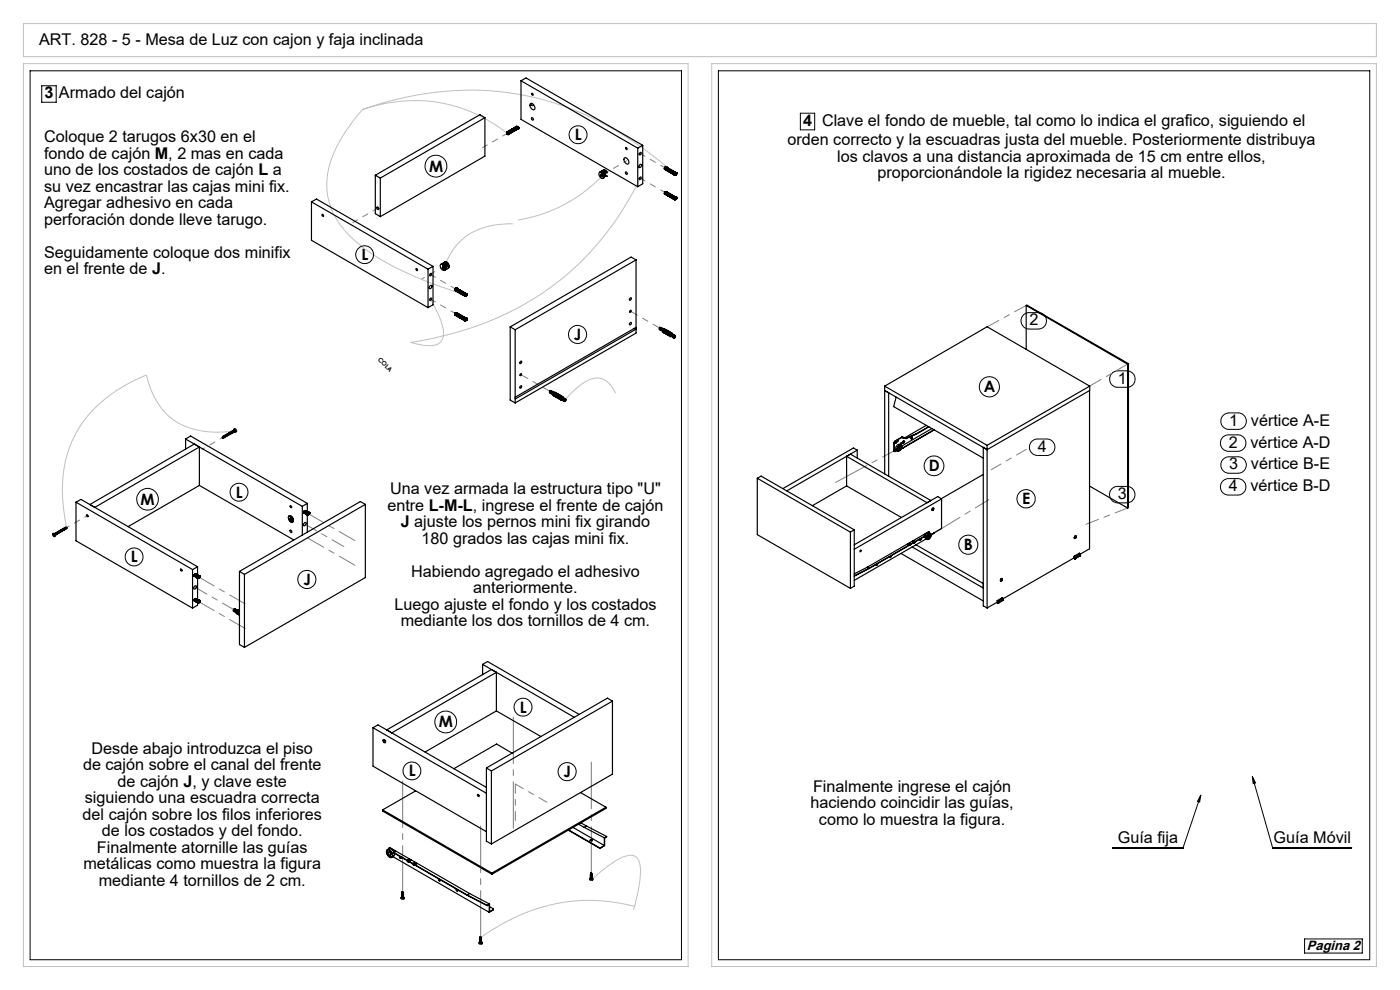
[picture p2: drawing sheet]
<svg xmlns="http://www.w3.org/2000/svg" width="297mm" height="210mm" viewBox="0 0 297 210" stroke-linecap="round" stroke-linejoin="round" font-family="sans-serif">
<g fill="none" stroke="#c0c0c0" stroke-width=".21">
<path d="M5 13.5h141v191.5h-141zM5 5h287v7h-287zM151 13.5h141v191.5h-141zM76.9 23.2a31.7 31.7 0 0 1 30.7 5.1M76.9 23.2a63.2 63.2 0 0 1 41.6-1.1 70.8 70.8 0 0 1 24.6 14.7M76.9 23.2a29.6 29.6 0 0 0-7.3 13.1 14.8 14.8 0 0 0 4.9 14 45.3 45.3 0 0 0 15 9l9.1 3.2M127.9 37.2a32.1 32.1 0 0 1-18 9.5M135.8 37.8a60.3 60.3 0 0 1-42.3 33.6l-6.4 1.2a9.5 9.5 0 0 0 5.6 .5 2.64 2.64 0 0 0 1.3-3.3 20.4 20.4 0 0 0-2.7-6.3M108.8 47.5a15 15 0 0 0-11.6 4.1l-1.6 2.2-1.2 2.6M50 91.4a17.8 17.8 0 0 1-13.6-2.6 16.1 16.1 0 0 1-5.4-9.3 29.4 29.4 0 0 0-14.6 11.9 26.2 26.2 0 0 0-2.8 17.3l.5 3.2M130.6 83.4a4.7 4.7 0 0 0-3.9-3.2 9 9 0 0 0-5.6 3.3l-1.3 1.4M125.6 186.5l.8-.7a17 17 0 0 1 7.1-4.4 2.14 2.14 0 0 1 2.3 2.4 27.4 27.4 0 0 1-1.4 9.2"/>
<path d="M134.6 192.3a37.4 37.4 0 0 0-31.2 5.6l-1.3 .9"/>
</g>
<g fill="none" stroke="#000" stroke-width=".21">
<path d="M6.4 15h138.2v188.6h-138.2zM8.9 18.2h3v3.5h-3zM152.4 15h138.2v188.6h-138.2zM169.8 24h3v3.5h-3zM217.1 66.8l1.1-.5h2.1a1.75 1.75 0 0 1 1.7 1.8 1.75 1.75 0 0 1-1.7 1.7h-2a1.76 1.76 0 0 1-1.6-1.1 1.76 1.76 0 0 1 .4-1.9zM236.1 79l.9-.3h2a1.75 1.75 0 0 1 1.8 1.7 1.75 1.75 0 0 1-1.8 1.8h-1.9a1.75 1.75 0 0 1-1.6-1.2 1.75 1.75 0 0 1 .6-2zM218.8 93.7a1.64 1.64 0 0 1 1.3-.6h1.9a1.75 1.75 0 0 1 1.8 1.8 1.75 1.75 0 0 1-1.8 1.7h-1.9a1.75 1.75 0 0 1-1.6-1 1.75 1.75 0 0 1 .3-1.9zM259.4 97.5a1.64 1.64 0 0 1 1.3-.6h1.9a1.75 1.75 0 0 1 1.8 1.7 1.75 1.75 0 0 1-1.8 1.8h-1.9a1.76 1.76 0 0 1-1.5-1 1.76 1.76 0 0 1 .2-1.9zM259.4 92.7l1.1-.5h2.1a1.75 1.75 0 0 1 1.7 1.8 1.75 1.75 0 0 1-1.7 1.7h-1.9a1.76 1.76 0 0 1-1.7-1.1 1.76 1.76 0 0 1 .4-1.9zM259.7 87.9l.9-.3h2a1.75 1.75 0 0 1 1.8 1.7 1.75 1.75 0 0 1-1.8 1.8h-1.9a1.75 1.75 0 0 1-1.6-1.2 1.75 1.75 0 0 1 .6-2zM235.9 103.6l1-.4h2.1a1.75 1.75 0 0 1 1.8 1.7 1.75 1.75 0 0 1-1.8 1.8h-1.9a1.76 1.76 0 0 1-1.6-1.1 1.76 1.76 0 0 1 .4-2zM259.4 102l1.1-.5h2.1a1.75 1.75 0 0 1 1.7 1.8 1.75 1.75 0 0 1-1.7 1.7h-1.9a1.74 1.74 0 0 1-1.7-1.1 1.74 1.74 0 0 1 .4-1.9z"/>
<path d="M254.7 168.7l-.2 1.4-.5-.1zM254.7 168.7l-3.7 11.2h-15M265.7 164.7l.6 1.4-.4 .1zM265.7 164.7l4.3 15.1h16.7M276.8 199.2h12.2v3h-12.2z"/>
<circle cx="92.5" cy="35.2" r="2.33"/>
<circle cx="122.6" cy="28.6" r="1.9"/>
<circle cx="77.4" cy="54" r="1.88"/>
<circle cx="122.5" cy="71" r="1.91"/>
<circle cx="198.1" cy="98.8" r="2.1"/>
<circle cx="209.9" cy="82" r="2.15"/>
<circle cx="28.4" cy="118.1" r="1.9"/>
<circle cx="31.3" cy="105.9" r="2.3"/>
<circle cx="50.7" cy="104.4" r="1.89"/>
<circle cx="205.4" cy="115.5" r="2.03"/>
<circle cx="217.7" cy="105.8" r="1.94"/>
<circle cx="65.1" cy="122.9" r="1.92"/>
<circle cx="94.5" cy="153.1" r="2.32"/>
<circle cx="111" cy="150" r="1.9"/>
<circle cx="87.4" cy="163.5" r="1.89"/>
<circle cx="120.3" cy="163.7" r="1.92"/>
</g>
<path d="M107.7 28.3l-5.3 3M135.8 37.8l5.3 3.1M141.1 35.6l-5.3-3M80.2 44.1l-5.4 3.1M91.4 58.3l5.3 3M91.4 63.5l5.3 3" fill="none" stroke="#808080" stroke-width=".21" stroke-dasharray="15.2 1.3 1.3 1.3" stroke-dashoffset="14.1"/>
<path d="M132.9 34.1l-4.5 2.6M89.5 59.2l4.4-2.5M47.2 92.8l-4.3 2.5M18.5 109.4l-4.4 2.5" fill="none" stroke="#808080" stroke-width=".21" stroke-dasharray="15.2 1.3 1.3 1.3" stroke-dashoffset="14.6"/>
<path d="M110.5 79.5l6.2 3.5M140 69.6l-6.2-3.6" fill="none" stroke="#808080" stroke-width=".21" stroke-dasharray="15.2 1.3 1.3 1.3" stroke-dashoffset="13.6"/>
<path d="M108.9 175.7v-23.6M85.4 189.3v-23.6M102 198.8v-23.6M125.4 185.3v-23.6" fill="none" stroke="#808080" stroke-width=".21" stroke-dasharray="15.2 1.3 1.3 1.3" stroke-dashoffset="5.3"/>
<path d="M109.3 166.3v7.8M116 170.2l-6.7-3.9" fill="none" stroke="#808080" stroke-width=".21" stroke-dasharray="15.2 1.3 1.3 1.3" stroke-dashoffset="13.3"/>
<path d="M65.4 114.2l9.9 5.7M65.4 108.9l9.9 5.8M42.1 122.4l9.9 5.7M42.1 127.6l9.9 5.7" fill="none" stroke="#808080" stroke-width=".21" stroke-dasharray="15.2 1.3 1.3 1.3" stroke-dashoffset="11.4"/>
<path d="M209.4 69.3l8.3-4.5M64.7 111.2l8.2 4.7M239.2 107.8l-8.8 3.4M41.4 124.6l8.3 4.8" fill="none" stroke="#808080" stroke-width=".21" stroke-dasharray="15.2 1.3 1.3 1.3" stroke-dashoffset="12.4"/>
<path d="M197 113.8l12.8-7.8" fill="none" stroke="#808080" stroke-width=".21" stroke-dasharray="15.2 1.3 1.3 1.3" stroke-dashoffset="7.5"/>
<path d="M239.2 77.2l-8 4.7" fill="none" stroke="#808080" stroke-width=".21" stroke-dasharray="15.2 1.3 1.3 1.3" stroke-dashoffset="12.5"/>
<path d="M177.2 102.3l13.6-7.3" fill="none" stroke="#808080" stroke-width=".21" stroke-dasharray="15.2 1.3 1.3 1.3" stroke-dashoffset="7.7"/>
<path d="M210.3 99.6l7.4-4.3" fill="none" stroke="#808080" stroke-width=".21" stroke-dasharray="15.2 1.3 1.3 1.3" stroke-dashoffset="12.9"/>
<path d="M265.7 164.7l.6 1.4-.4 .1zM254.7 168.7l-.2 1.4-.5-.1z" fill="#000"/>
<g fill="none" stroke="#000" stroke-width=".25">
<path d="M110.5 17.1l24.8 14.3M110.5 17.1l1.1-.6 24.7 14.3M110.5 17.1v8.2l24.8 14.3M112.8 19.8l.3 .3-.1 .1-.2-.2zM79.6 37.2l1.1 .6M79.6 37.2v8.1l1.1 .7M80.7 37.8v8.2M102.9 25l-22.2 12.8M102.9 25v8.1l-22.2 12.9M102.9 25l-1.1-.7-22.2 12.9M107.5 28.2h.1M107.5 28.1h.1"/>
<path d="M107.5 28.3h.1M107.5 28.4h.1M107.5 28.3v.1M107.6 28h-.1M107.6 28h.1M107.6 28.4h.1M107.6 28l-.1 .1M107.6 28.5h.1M107.7 28h.1M107.7 28.5h.1M107.7 28v.1M107.7 28.1h.1"/>
<path d="M107.8 28.1h.1M107.8 28.5h.1M107.8 28.1v.1M107.8 28.2h.1M107.8 28.1v.2M107.8 28.3h.1M107.9 28.3v.1M107.9 28.4h.1M107.9 28.3h.1M107.9 28.4v.1M107.9 28.4l-.1 .1M107.9 28.5h-.1"/>
<path d="M109.6 26.8h.1M109.6 26.8l-2.1 1.2v.2M109.6 26.8l-2 1.2M109.7 26.8h.1M109.7 26.8l-2 1.2M109.7 26.8l-2.1 1.2M109.7 26.9h.1M109.7 26.9l-2 1.1M109.7 26.9l-2.1 1.1M109.8 26.9h.1M109.8 26.9l-2.1 1.2M109.8 26.9l.1 .1"/>
<path d="M109.8 26.9l-2 1.2M109.9 27h.1M109.9 26.9v.1M109.9 26.9l-2.1 1.2M109.9 27.1h.1M109.9 27.3h.1M109.9 27l-2.1 1.2M109.9 27.1l-2.1 1.1M109.9 27.3l-2.1 1.2M109.9 27.2h.1M109.9 27.1v.1M109.9 27.2v.1"/>
<path d="M109.9 27v.1M109.9 27.1l-2.1 1.2M109.9 27.1l-2 1.2M109.9 27.2l-2 1.2M109.9 27.3l-2 1.1M109.9 27.3l-2 1.2M112.5 22.1a.77 .77 0 0 1 .8 .2 .77 .77 0 0 1 .1 .9 .8 .8 0 0 1-1-1zM112.7 21.9a.26 .26 0 0 0 0 .4 .26 .26 0 0 0 .4 0l.1-.1M112.8 25a.29 .29 0 0 1 .3 .1 .29 .29 0 0 1-.1 .4l-.2-.2zM127.1 36.6a.81 .81 0 0 1 .8 .4 .81 .81 0 0 1 0 .8 .9 .9 0 0 1-.8-1.2zM127.4 36.5l.4-.1-.6 .1M127.4 37.1l.1 .1"/>
<path d="M127.5 37.1l.1 .1M127.5 37.1h.1M127.5 37.1h-.1M127.5 36.4a.64 .64 0 0 1 1 .4l-.2 .1M127.5 37.1l-.1-.1v.1M127.5 37.1v-.2l.3 .5-.2-.1M127.5 37.2v.2M127.6 37.4h.1M127.6 37l-.1 .1M127.6 37.2v.2M127.6 37.4h-.1M127.6 37.2h-.1"/>
<path d="M127.6 37.3v.2l-.1-.1M127.6 37.3h.2M127.8 36.2a.48 .48 0 0 1 .9 .3l.1 .1M127.9 36.4l.4 .5M127.9 36.4l-.3 .1a.81 .81 0 0 1 .4 1.3M127.9 36.4v.2l.4 .3M127.9 37.2v.3M127.9 37.5h.2M127.9 37.5h.1M128 36.1a.62 .62 0 0 1 .9 .5h-.1M128.1 36.8v.2M128.1 37.5l-.2-.3v.3"/>
<path d="M128.1 37.5h-.2M128.3 36.9l-.2 .1M128.3 37.4h.4M128.3 37.4l-.1 .1M128.3 36.6v-.2l.5 .2M128.3 37.2v.2M128.3 37.2l.4 .2M128.4 37.1l.4 .3h-.1M128.4 36.4v.3M128.4 36.8v.3M128.4 37.1l-.1 .1M132.5 33.5a.79 .79 0 0 1 .8 .4 .79 .79 0 0 1-.1 .9l-.4-.2a.9 .9 0 0 1-.3-1.1z"/>
<path d="M132.7 36.5a.26 .26 0 0 1 .4 .1 .26 .26 0 0 1-.2 .4zM132.8 31.3l.2 .1v.3a.24 .24 0 0 1-.3-.1 .24 .24 0 0 1 .1-.3zM135.3 31.4v8.2M135.6 37.7l.3-.2a.27 .27 0 0 1 .1 .4 .27 .27 0 0 1-.4 .1zM135.6 32.5l.3-.2a.24 .24 0 0 1 .1 .4 .24 .24 0 0 1-.4 0zM135.7 35a.22 .22 0 0 1 .3-.1 .22 .22 0 0 1 .1 .3 .28 .28 0 0 1-.2 .3 .28 .28 0 0 1-.4-.1zM136.3 30.8v8.2l-1 .6M136.3 30.8l-1 .6M141 35.7h.1M141 35.7l2 1.2M141 35.7v.1M141 35.8l2 1.3"/>
<path d="M141 35.8h.1M141 35.7v.2M141 35.8l2 1.2M141 35.6h.1M141 35.6v.1M141 35.9l2.1 1.2M141 35.6l2.1 1.2M141 35.7l2.1 1.1M141 35.6l2.1 1.1M141.1 35.5h.1M141.1 35.5l-.1 .1M141.1 35.5l2 1.2"/>
<path d="M141.1 35.5l2.1 1.2M141.1 35.4v.1M141.1 35.4l2.1 1.2M141.1 35.4h.1M141.2 35.4h.1M141.2 35.4l-.2 .2M141.2 35.4l2.1 1.2M141.3 35.4l2 1.2M141.3 35.4h.1M141.3 35.4l2.1 1.2M143 37h.1M143 37l.1 .1"/>
<path d="M143 36.9h.1M143 36.9v.1M143 37l.2 .1M143.1 37.1h.1M143.1 36.9h-.1M143.1 36.8h.1M143.1 36.8v.1M143.1 36.7h.1M143.1 36.7v.1M143.2 37.1h.1M143.2 36.7h-.1M143.2 36.6h.1"/>
<path d="M143.2 36.6l-.1 .1M143.2 36.7l.2 .2-.3 .2zM143.3 36.6h.1M143.3 37h.1M143.3 36.6l-.1 .1M143.3 36.6l.1 .1M143.4 36.6h.1M143.4 36.6v.1M143.4 36.9h.1M143.4 36.6h-.2M143.4 36.7h.1M143.4 36.8h.1"/>
<path d="M143.4 36.7v.1M66.1 42.8l1-.6 24.8 14.3M66.1 42.8l24.7 14.3M66.1 42.8v8.2l24.7 14.3M68.3 45.5a.21 .21 0 0 1 .3 .1 .21 .21 0 0 1-.1 .3zM80 43.9a.29 .29 0 0 1 .3 .2 .29 .29 0 0 1-.1 .3l-.2-.2zM88.2 57h.1a.21 .21 0 0 1 .3 .1 .21 .21 0 0 1-.2 .3zM90.8 57.1v8.2M91.3 58.1l.1-.1a.24 .24 0 0 1 .1 .3 .24 .24 0 0 1-.4 .1zM91.9 56.5l-1.1 .6M91.9 56.5v8.2l-1.1 .6M94 56.8l.4 .3h.3l-.4-.3"/>
<path d="M94 57h-.1M94 57l.4 .2M94.2 55.7l.4-.1-1 .4M94.3 56.4a.46 .46 0 0 0-.5-.4 .46 .46 0 0 0-.4 .4v.2a.72 .72 0 0 0 .9 .7l-.4-.3M94.3 56.5h-.2l-.1 .5M94.3 56.4l-.4-.2v.8M94.3 56.8l.2-.1 .4 .3M94.3 56.4v.4M94.3 55.6a.8 .8 0 0 1 .9 .4 .8 .8 0 0 1-.1 .9M94.4 57.2l-.1 .1M94.4 57.2v.1M94.5 56.1a.25 .25 0 0 1 .2 .3 .25 .25 0 0 1-.2 .2z"/>
<path d="M94.7 55.6a.75 .75 0 0 1 .2 1.3h-.2v-.3a.32 .32 0 0 0 .2-.3 .32 .32 0 0 0-.2-.3M94.7 55.6l-.7 .4 .4 .4h-.1M94.7 55.6v.4M94.7 56l-.2 .1M94.9 57l-.2 .1M94.9 57h.1M134.9 55.1l-1-.6-25.7 14.8M134.9 55.1l-25.6 14.8M134.9 55.1v15.6l-25.6 14.8M141 41h.1M141 40.9h.1M141 40.9v.1"/>
<path d="M141 41.1h.1M141 41.1l2 1.2M141 40.9l2 1.2M141 40.9l2.1 1.2M141 41l2 1.1M141 41l2 1.2M141 40.8h.1M141 40.8v.1M141 41.2h.1M141 40.8l2.1 1.2M141 40.9l2.1 1.1M141 41.2l2.1 1.1"/>
<path d="M141.1 40.7h.1M141.1 40.7l-.1 .1M141.1 40.7l2.1 1.2M141.1 40.7l2 1.2M141.1 40.7l2.1 1.1M141.2 40.7h.1M141.2 40.6l2.1 1.2M141.3 40.6l-.1 .1M141.3 40.6l2 1.2M141.3 40.6h.1M141.3 40.6l2.1 1.2M143.1 42.3h.1"/>
<path d="M143 42.2v.1M143 42.2h.1M143 42.1h.1M143 42.3h.1M143 42.1v.1M143.1 42.1h-.1M143.1 42h.1M143.1 42l-.1 .2M143.1 42.3l.1 .1M143.1 41.9h.1M143.1 42.3v.1M143.2 41.9h.2"/>
<path d="M143.2 42.3h.1M143.2 41.9h.1M143.2 41.9l-.2 .2M143.2 41.8v.1M143.2 41.9h.2a.24 .24 0 0 1 0 .3 .24 .24 0 0 1-.3 .1zM143.2 42.3v.1M143.3 41.8h.1M143.3 42.3h.1M143.3 42.2h.1M143.3 41.8l.1 .1M143.4 41.9h.1M143.4 42.1h.1"/>
<path d="M143.4 42h.1M143.4 41.9v.1M91.3 60.6a.23 .23 0 0 1 .3 0 .23 .23 0 0 1 0 .3 .28 .28 0 0 1-.2 .3 .28 .28 0 0 1-.3-.1zM91.3 63.3l.1-.1a.24 .24 0 0 1 .1 .4 .24 .24 0 0 1-.4 0zM96.5 61.4h.1M96.5 61.4v.1M96.5 61.5h.1M96.5 66.6h.1M96.5 66.6v.1M96.5 66.7h.1M96.5 61.3v.1M96.5 61.5v.1"/>
<path d="M96.5 66.6v.2M96.5 61.6l2.1 1.2M96.5 61.3l2 1.2M96.5 61.3h.1M96.5 61.4l2.1 1.2M96.5 61.4l2 1.2M96.5 61.4l2 1.3M96.5 61.5l2 1.1M96.5 61.5l2 1.2M96.5 61.6l2 1.2M96.5 66.6l2 1.2M96.5 66.6l2.1 1.2"/>
<path d="M96.5 66.7l2 1.2M96.5 66.5v.1M96.5 61.3l2.1 1.2M96.5 66.8h.1M96.5 66.5l2.1 1.2M96.5 66.6l2.1 1.1M96.5 66.8l2.1 1.2M96.6 61.2h.1M96.6 61.2v.1M96.6 61.2l-.1 .1M96.6 66.5h.1M96.6 66.5h-.1"/>
<path d="M96.6 61.2l2 1.2M96.6 66.5l2 1.1M96.6 66.5l2 1.2M96.6 66.5l.1-.2 2 1.2M96.6 66.4v.1M96.6 66.4l-.1 .1M96.6 61.2l2.1 1.2M96.6 66.4l2 1.2M96.6 66.4h.1M96.6 66.4l2.1 1.1M96.6 61.1l2.1 1.2M96.6 66.4l2.1 1.2"/>
<path d="M96.7 61.1h.1M96.7 66.3h.1M96.7 61.1l2.1 1.2M96.7 61.1l2 1.2M96.7 66.3l2.1 1.2M96.8 61.1h.1M96.8 66.3h.1M96.8 66.3l2.1 1.2M96.8 61.1l2 1.2M96.8 61.1l2.1 1.2M98.5 62.6h.1M98.5 62.7h.1"/>
<path d="M98.5 67.9h.1M98.5 67.8v.1M98.5 67.8h.1M98.5 68h.3M98.5 62.7l.1 .1M98.5 62.5h.1M98.5 67.9l.1 .1M98.6 62.8h.1M98.6 62.7v.1M98.6 62.5h.1M98.6 68h.1M98.6 67.9v.1"/>
<path d="M98.6 67.8h.1M98.6 67.7h.1M98.6 62.5v.3M98.6 67.7v.1M98.6 62.4v.1M98.6 62.4h.1M98.6 67.6v.1M98.6 67.6h.1M98.7 62.8h.1M98.7 62.4h.1M98.7 68h.1M98.7 67.6h.1"/>
<path d="M98.7 67.5l-.1 .1M98.7 68h-.1M98.7 62.8h-.1M98.7 62.3h.1M98.7 67.5h.1M98.7 67.7l.2-.1-.1 .4-.2-.1zM98.7 62.3l-.1 .1M98.7 67.5l-.1 .2M98.8 62.3h.1M98.8 62.4l.1 .1-.2 .3zM98.8 67.5h.1M98.8 62.7l-.1 .1"/>
<path d="M98.8 62.7h.1M98.8 67.9h.1M98.8 62.6h.1M98.9 67.8h.1M98.9 67.5v.1M98.9 62.3v.1M98.9 62.4h.1M98.9 62.3h.1M98.9 62.5h.1M98.9 67.6h.1M98.9 67.7h.1M98.9 67.5l.1 .2"/>
<path d="M108.2 69.3l1.1 .6M108.2 69.3v15.6l1.1 .6M109.3 69.9v15.6M110.3 76.8l.2-.2a.26 .26 0 0 1 .1 .3 .26 .26 0 0 1-.3 .1zM110.3 79.4l.3-.1a.25 .25 0 0 1 0 .3 .25 .25 0 0 1-.3 0zM133.6 68.5l.2-.1a.23 .23 0 0 1 .1 .4 .23 .23 0 0 1-.4-.1zM133.6 63.3l.2-.1a.24 .24 0 0 1 .1 .3 .24 .24 0 0 1-.4 .1zM133.7 65.9l.1-.1a.19 .19 0 0 1 .1 .3 .19 .19 0 0 1-.3 0zM134.5 69.7l.4 .1-25.6 14.8M134.9 69.5l-25.6 14.7M140 69.5v.4M140 69.5h.2"/>
<path d="M140 69.5a.24 .24 0 0 0-.2 .2 .24 .24 0 0 0 .2 .2M140.2 70l-.1-.2 .2-.3a.28 .28 0 0 0-.3 .2 .28 .28 0 0 0 .2 .4M140.2 70h.1M140.5 69.7h-.1l-.1 .3 .2 .2M140.5 69.7v-.1a.27 .27 0 0 0-.3 .3 .27 .27 0 0 0 .2 .3v-.1M140.5 69.7l.2 .1M140.5 69.7v.1M140.5 69.8h.2M140.8 70.2l1.2 .7v.4l-1.2-.7zM140.9 70.3v.2M140.9 70.5l1.1 .6M140.9 70.5l-.1 .1"/>
<path d="M141 70l.2-.1 1.2 .7-.3 .2zM141.2 70l-.2 .1M141.2 70l1.1 .6M141.2 69.9v.1M142.6 71.3l-.4 .1M142.6 70.7l.1 .2a.24 .24 0 0 0-.3 .1 .24 .24 0 0 0 .1 .4l.1-.1M142.6 70.7l-1.6-.9a.47 .47 0 0 0-.4 .7l1.6 .9M142.6 70.7h-.1a.47 .47 0 0 0-.3 .7M142.8 71.6l.1 .1M142.8 71.1l-.3-.1-.1 .2 .3 .2M143.1 71.1a.32 .32 0 0 0-.4 .1 .32 .32 0 0 0 .1 .4M143.1 71.1l-.4 .2 .1 .3"/>
<path d="M143.1 71.1l.1 .1M143.1 71.3h.1M143.1 71.5h-.1M143.1 71.5h.1M143.1 71.4h.1M143.2 71.3l.1 .2-.2 .1zM143.2 71.3l-.1 .3M143.2 71.4h.1M143.2 71.2a.3 .3 0 0 1 .1 .3 .3 .3 0 0 1-.4 .2M143.2 71.2l-.3 .2v.3M143.3 71.4l-.3 .1M217.7 64.8l21.5 12.4"/>
<path d="M217.7 64.8l.1-.1 21.6 12.4M217.7 64.8v9.3M239.2 77.2v30.6M239.4 77.1v30.6l-.2 .1M239.4 77.1l-.2 .1M39.4 93.1v2.2M39.4 93.1l24.7 14.3M39.4 93.1l1-.6 24.8 14.3M42.3 94.8v8.2M47.1 92.8l.2 .1zM47.2 92.7l.2 .1-.1 .1M47.2 92.7a.17 .17 0 0 1 .2-.1 .17 .17 0 0 1 0 .3v-.1"/>
<path d="M47.3 92.9h.1M47.3 92.6a.17 .17 0 0 1 .3 0 .17 .17 0 0 1 0 .2l-.1-.2M47.4 92.8v.1M47.4 92.9h-.1M47.4 92.6l.1 .2M47.6 92.5l.1 .2M47.7 92.7h.1M47.7 92.5l.1 .1M47.8 92.4l.1 .2h.1l-.3-.3 .1 .4-.1-.2h-.2M47.8 92.3a.17 .17 0 0 1 .2 0 .17 .17 0 0 1 0 .3l-.1-.3M47.8 92.3l.1 .2M47.9 92.2h.3v.3l-.2-.3"/>
<path d="M48 92.3l.1 .1M48.1 92.4h.1M48.1 92.2l.1 .1M48.2 92.1l.2 .3-.1-.3-.3 .1M48.2 92.1l.2-.1 .1 .3-.2-.2M48.3 92.1l.1 .2M48.3 92h.3v.2l-.1-.2M48.4 92l.1 .2M48.5 92.2h.1M48.5 92l.2 .1M48.6 91.9l.2 .2-.1-.2h-.2M48.7 91.9l.1 .1"/>
<path d="M48.7 92.1h-.1M48.8 91.8v.2h.2a.19 .19 0 0 0-.1-.2 .19 .19 0 0 0-.3 .1M48.8 91.7h.2l.1 .3-.2-.3M48.8 91.8l.1 .2M49 91.7l.1 .1M49 91.6l.2 .3-.1-.3-.2 .1M49.1 91.9h.1M49.1 91.6l.1 .2M49.2 91.6v.2l.2-.1a.19 .19 0 0 0-.1-.2 .19 .19 0 0 0-.3 .1M49.2 91.5h.2l.1 .2-.2-.2M49.2 91.5l.2 .2M49.4 91.5l.1 .1"/>
<path d="M49.5 91.4l.1 .1M49.6 91.3l.2 .3-.2-.3a.19 .19 0 0 0-.1 .2 .19 .19 0 0 0 .2 .1l-.1-.2h-.3M49.7 90.9a.38 .38 0 0 1 .4 .3 .38 .38 0 0 1-.1 .4l-.2-.4-.2 .1zM49.7 91.3l.1 .2M49.7 91.3h.1M110.3 82l.4-.1a.31 .31 0 0 1-.1 .3 .31 .31 0 0 1-.3 .1zM116.7 83.3h.1M116.7 83.3v-.5a.29 .29 0 0 0-.2 .3 .29 .29 0 0 0 .3 .3M116.7 82.9h.2M117.1 83a.27 .27 0 0 0-.4 .2 .27 .27 0 0 0 .2 .3M117.1 83l-.3 .1 .1 .3M117.2 83.1a.25 .25 0 0 0-.3 .2 .25 .25 0 0 0 .3 .3"/>
<path d="M117.3 83.1l-.3 .1v.3l.3 .1M117.3 83.1l.1 .1M117.3 83.1v.1M117.3 83.2l.2 .1M117.5 83.7l1.2 .7v.3l-1.2-.7zM117.6 83.7v.2M117.6 83.9l1.1 .7M117.6 83.9l-.1 .1M117.7 83.4l.2-.1 1.2 .7-.2 .2zM117.9 83.4l-.2 .1M117.9 83.4l1.1 .7M117.9 83.3v.1"/>
<path d="M119.4 84.1l.1 .4M119.4 84.1l-1.6-.9a.48 .48 0 0 0-.5 .7l1.7 .9M119.4 84.1l-.4 .3v.4M119.5 84.5a.21 .21 0 0 0-.3-.1 .21 .21 0 0 0-.2 .2 .21 .21 0 0 0 .3 .2h-.3M119.5 85l.2 .1M119.6 84.6l-.4-.1-.1 .1 .4 .2M119.6 84.5h.2M119.6 84.5l-.1 .2v.3M119.7 84.5l.2 .1M119.7 84.5l-.2 .4v.1M119.8 84.9h.1M119.8 84.8v.1"/>
<path d="M119.8 84.9l.1 .1M119.8 84.8l.1 .2M119.8 84.9h.2M119.8 84.8l.2 .1M119.8 85h.1M119.9 84.7l.1 .2-.2 .2zM119.9 84.8l.1 .1M120 84.6v.1a.32 .32 0 0 1 0 .3 .32 .32 0 0 1-.3 .1M120 84.6l-.3 .2v.3M179.6 96.8l.8-.5 17.1 9.9-.8 .4zM179.6 96.8v6.3M181.9 95.5l-15 8.6"/>
<path d="M181.9 95.5v1.6M181.9 95.5l-.9-.5-14.9 8.6M187.7 81.9l21.7-12.6 21.8 12.6M187.7 81.9l21.7 12.6M187.7 81.9v18.6M189.7 95.6l.1 .2M189.7 94h.1M189.7 94v1.5l.1 .1M189.7 95.6v.1M189.7 94v1.5h.1M189.8 95.5v.1M189.8 95.5l-.1 .1"/>
<path d="M189.8 95.6l-.1 .1M189.9 93.5l-.2 .5M189.9 93.5h.1M190 93.5l-.3 .5M190 93.7l.1 .1M190.1 93.9l-.2 .1M190.1 93.9h.1M190.1 93.7v.2M190.1 93.9l-.1 .2-.1-.1M190.1 93.8l-.1-.1-.1 .3M190.1 84.2l-.5 2 19 11M190.1 93.8v.1"/>
<path d="M190.3 95.6l-.4 .2-.2-.1M190.5 93.4l-.2 .3M190.5 94.7a.41 .41 0 0 1 .4-.3 .41 .41 0 0 1 .4 .3l-.2 .6a.44 .44 0 0 1-.6 .4 .44 .44 0 0 1-.1-.7zM190.6 94.6a.38 .38 0 0 1 .6-.1 .38 .38 0 0 1 0 .6l-.1 .1a.41 .41 0 0 1-.6 .4 .41 .41 0 0 1-.1-.7zM190.8 94.8l.2 .1-.2 .4a.23 .23 0 0 1-.2-.3 .23 .23 0 0 1 .2-.2zM190.9 94.8h-.2l-.1 .2 .1 .3M191.1 94.5a.79 .79 0 0 1-.7 1.1M191.2 94.4a.79 .79 0 0 0-.9 .1 .79 .79 0 0 0-.3 .9l.4 .3M191.2 93.9l-.1 .3M191.2 93.9h.1M191.3 92.7h.1M191.3 92.7l-1.4 .8"/>
<path d="M191.3 92.7v.1M191.3 94.9l.2 .1M191.3 92.7l.1 .1M191.3 92.7l.7 .1M191.3 92.8l-1.3 .7M191.3 92.8h.1M191.4 92.8h.1M191.4 92.8l.3 .1M191.5 95l-.3 .1M191.5 95.1h.1M191.5 95.1l-.3 .1M191.5 95h.1"/>
<path d="M191.5 93.8h.1M191.5 95v.1M191.6 93.6h.3l-.3 .4a.2 .2 0 0 1-.2-.1 .2 .2 0 0 1 .2-.2zM191.6 93.8h-.1M191.6 93.8h.1M191.6 93.7h.1M191.7 92.9l.5 .1M191.7 92.9h.1M191.7 93.7l-.1-.1v.3l.1-.1M191.7 93.7h.1M191.7 93.7l-.2 .1M191.8 93.7l-.1 .1"/>
<path d="M192 92.8l.2 .2M193.4 92.5l-.1 .6 .2-.3M193.5 92.5h.1M193.5 92.8l-.2 .3M193.5 92.8h.1M193.5 92.5v.3M193.9 92.2l-1.7 .8M193.9 92.2v.1M193.9 92.3l-1.7 .8-.5-.2M194.2 92.1l-.3 .1M194.2 92.1v.1M194.2 92.2l-.3 .1"/>
<path d="M196.5 90.2l-4.5 2.6M197 90.5l-2.8 1.6M197.1 90.5l-2.9 1.7M197.7 90.9l-6.4 3.7M198.2 91.1l-6.7 3.9M198.2 91.2l-6.7 3.9M209.4 94.5v34.5M209.4 95.4l-21.7-12.6 .8 .5v17.7M209.4 95.4l-.8-.5v33.6l.8 .5M231.1 82.9v33.5l-2 1.2M231.2 81.9v.9l-21.8 12.6M231.2 81.9l-21.8 12.6"/>
<path d="M11.3 113.1a.38 .38 0 0 1 .4 .3 .38 .38 0 0 1-.2 .4l-.2-.2zM11.3 113.4h.2M11.3 113.4l.1 .1M11.3 113.4h.1M11.4 113.5v.2M11.4 113.2l.3 .3M11.5 113.6h.1zM11.5 113.4l.1 .2M11.5 113.4l-.1-.1v.4M11.5 113.4l-.1 .1M11.5 113.6l-.1 .1M11.5 113.2l.3 .1-.1 .2"/>
<path d="M11.7 113.2l.1 .2M11.7 113.3v.1M11.7 113.4h.1M11.7 113.5v.2M11.7 113.2l.3 .2a.2 .2 0 0 0-.1-.3 .2 .2 0 0 0-.3 .1M11.8 113.1h.2l.1 .2-.2-.2M11.8 113.1l.2 .2M11.9 113h.2l.1 .3-.2-.3M12 113.1l.1 .1M12.1 113l.1 .1M12.2 112.9l.2 .3-.1-.3-.2 .1M12.2 112.8h.2l.1 .3-.2-.3"/>
<path d="M12.2 112.9l.2 .2M12.3 112.8l.3-.1 .1 .3-.2-.2M12.4 112.8l.1 .2M12.5 112.7l.2 .1M12.6 112.7l.2 .2-.1-.3-.2 .1M12.6 112.6h.2l.1 .2-.2-.2M12.7 112.6l.1 .2M12.7 112.8v.1M12.9 112.5l.2 .3v-.2l-.3-.1 .1 .2M12.9 112.5l.2 .1M13 112.4l.2 .3-.1-.3-.2 .1M13.1 112.4l.2-.1 .1 .3-.2-.2"/>
<path d="M13.1 112.4l.1 .2M13.1 112.6h.1M13.2 112.3l.2-.1 .1 .3-.2-.2M13.3 112.3l.1 .2M13.3 112.2h.2l.1 .3-.2-.3 .1 .2M13.5 112.4h.1M13.5 112.2l.2 .1M13.6 112.1l.2 .3-.1-.3h-.2M13.6 112h.2l.1 .3-.2-.3M13.7 112.1l.1 .1M13.8 112h.2v.2l-.1-.2M13.8 112l.2 .1"/>
<path d="M13.9 111.9l.1-.1 .2 .2-.2-.1M13.9 112.1h.1M14.2 112l-.1 .1M16.1 106.5v8.2l24.8 14.3M16.1 106.5l24.8 14.3M16.1 106.5l1.1-.6 24.7 14.3M18.3 109.2a.21 .21 0 0 1 .3 .1 .21 .21 0 0 1-.1 .3zM19 107l22.2-12.8 1.1 .6-22.2 12.8zM42.3 103l20 11.5M42.3 103l-15.1 8.7M61.3 109.5a.82 .82 0 0 1 .8 .4 .82 .82 0 0 1-.1 .9 .95 .95 0 0 1-.7-1.3zM61.3 109.4a.85 .85 0 0 1 .8 1.4 .89 .89 0 0 1-.8-1.4z"/>
<path d="M61.5 110l.2 .1M61.6 112.4l.1 .1a.25 .25 0 0 1 .2 .2 .25 .25 0 0 1-.2 .3l-.2-.4zM61.6 107.3v-.1a.23 .23 0 0 1 .3 .2 .23 .23 0 0 1-.2 .3zM61.6 110l.1 .1M61.6 110h.1M61.6 110h-.1M61.7 110h-.2M61.7 110l.1-.1 .1 .4-.1-.1M61.7 110.1v.2M61.7 110.2l.1 .1M61.7 109.9v.1M61.7 110.1v.1"/>
<path d="M61.7 110.1h.1M61.7 110.2v.1M61.8 110.2v.1h-.1M61.8 110.2h.1M62.2 110.4l-.2-.3v.3M62.2 110.4h-.2M64.1 107.4v6.1M64.5 108.7v.1M64.5 108.6l.6 .5M64.5 108.7l.6 .4M64.5 108.8l.7 .4M64.6 108.4l.6 .4"/>
<path d="M64.6 108.4l.7 .4M64.6 110.9l.2-.1a.4 .4 0 0 1 0 .5 .4 .4 0 0 1-.4 .1zM64.7 108.3l.7 .4M64.7 108.3l.6 .4M64.7 108.3l.8 .4v.2M64.8 108.3l-.2 .1-.1 .3M65.1 109.1h.1M65.1 109v.1M65.1 109h.1M65.1 108.9h.1M65.1 109l-.6-.4 .6 .4M65.2 108.9l-.1 .1"/>
<path d="M65.2 108.9h.1M65.2 109.1v3.8M65.2 109.1l.1 .1M65.2 108.9l-.7-.4 .7 .4M65.2 108.9l-.7-.4 .6 .5M65.2 109.2h.1M65.2 106.8l-1.1 .6M65.2 106.8v1.7M65.2 108.8v.1M65.2 108.8l-.7-.3 .7 .4M65.2 108.8h.1M65.2 108.8l-.7-.4 .7 .5"/>
<path d="M65.3 109.2h.1M65.3 108.8h.1M65.3 108.7v.1M65.3 108.7h.1M65.3 108.8h-.1M65.3 108.7l-.7-.3 .7 .4M65.4 109.1l-.1 .1M65.4 108.7h-.1M65.4 108.7h.1M65.4 109.1v.1M65.4 109.1h.1M65.4 108.7l.1 .1"/>
<path d="M65.5 108.7h.1M65.5 109h.1M65.5 108.8h.1M65.5 108.9h.1M65.5 108.8v.1M77.5 107l-25.6 14.8M77.5 107v15.5l-25.6 14.8M77.5 107l-1.1-.6-25.6 14.8M160.7 101.5l.8-.5 19.7 11.4M160.7 101.5l19.7 11.4M160.7 101.5v11.9l19.7 11.4M179.6 103.1l-7.3 4.2"/>
<path d="M179.6 103.1l11.6 6.7M180.4 112.9v11.9M181.2 112.4l-.8 .5M181.2 112.4v11.9l-.8 .5M182.5 116.8h.2l-.1 .2h-.2zM185.9 119.7l.1 .2 .2-.3-.3 .3M188.8 118v.3l.3-.3-.3 .2M191.1 117.4l17.5 10.1M192.6 115.4l.4 .2M192.6 115.4l.3 .2M192.8 115.4l-.1 .1M192.8 115.4l.3 .2"/>
<path d="M192.9 115.3l.3 .2M192.9 115.3l-.1 .1M192.9 115.6h.1M192.9 115.7h.1M192.9 115.6l-8.5 4.9M192.9 115.7l-8.5 4.9-3.2 1.6M192.9 115.2v.1M192.9 115.2l-.3 .2M192.9 115.2l.4 .2M193.1 115.6h-.1M193.2 115.5l-.1 .1M193.3 115.4l-.1 .1"/>
<path d="M193.5 114.9l.4 .2M193.5 114.9l.3 .2M193.5 116l15.1 8.7M193.7 114.9h-.1M193.7 114.9l.4 .1M193.8 114.8l.3 .1M193.8 114.8l-.1 .1M193.8 115.1h.1M193.8 115.1l-.8 .6M193.8 115.1l.1 .1M193.8 115.1l-.5 .3M193.9 114.7l-.1 .1"/>
<path d="M193.9 115.1h.1M193.9 115.1v.1M193.9 114.7l.3 .2M193.9 114.7l-.4 .2M194.1 115l-.2 .1M194.1 114.9v.1M194.2 114.9h-.1M194.3 115.6l14.3 8.2M195.2 114.3v.3l.2-.2v-.1l-.2 .3M196.3 113.7v.5l.4 .2M196.3 113.6l-2.4 1.6M196.3 113.6l-2.1 1.3"/>
<path d="M196.5 114.3l-15.3 8.8M196.8 113.4a.42 .42 0 0 1 .7-.2 .42 .42 0 0 1-.1 .7l-.1 .2a.43 .43 0 0 1-.6 .3 .43 .43 0 0 1-.1-.7zM196.8 114h.1M196.9 113.4a.38 .38 0 0 1 .6-.1 .38 .38 0 0 1-.1 .6l-.1 .1a.44 .44 0 0 1-.6 .3 .44 .44 0 0 1 0-.7zM196.9 113.7a.18 .18 0 0 1 .3-.1 .18 .18 0 0 1 0 .3l-.3 .1zM197.1 112.8l-1.1 .6 .3 .2M197.1 112.8v.2M197.1 112.8l-13.1 7.5M197.2 113.6l-.4 .1v.3M197.3 113.2v.7l-.3 .4h-.3M197.4 113.2a.68 .68 0 0 0-1.1 .4M197.8 107.8a.2 .2 0 0 1 .4 0 .19 .19 0 0 1-.2 .3l-.2 .2-.1-.1z"/>
<path d="M197.8 107.9h.2l-.1 .3h-.1zM197.9 107.9v-.1v.4v-.2M198 107.9l-.2 .2 .1-.1M198 107.9l-.1 .1M198.2 113l-.6 .5M199.7 105.8l-.8-.5-17.7 10.3M199.7 105.8l-18.5 10.7M199.7 105.8v6.3l-2.2 1.3M208.6 100.6l-8.9 5.2M227.8 118.4l.2 .1M227.9 118l.1 .2M227.9 118v.3l-15.1 8.7"/>
<path d="M227.9 118h.1M228 118.5h.1M228 118.2h.1M228 118.2v.3M228.1 113.7a.22 .22 0 0 1 .2 .3 .22 .22 0 0 1-.4 0zM228.1 113.9h.1M228.1 113.8v.2zM229 117.4l.1 .1M229 117.4l.1 .2M229 117.4l-1.1 .6M229.1 117.9h.1M229.1 117.5v.1"/>
<path d="M229.1 117.9l-1.1 .6M229.1 117.5v.4M229.1 117.6l-1.1 .6M231.1 103.1l8.1 4.7M38.3 120.7h.1a.25 .25 0 0 1 .2 .2 .25 .25 0 0 1-.1 .2l-.2-.1zM40.9 120.8v8.2M41.2 122.1l.7 .4zM41.2 122.2l.7 .3M41.2 122.2l.7 .4M41.2 127.2l.6 .4M41.2 127.4l.7 .4M41.2 121.9l.7 .4"/>
<path d="M41.2 122l.7 .4M41.2 127.1l.7 .4M41.2 127.5l.7 .4M41.3 121.9l.6 .4M41.3 124.3a.29 .29 0 0 1 .4 .2 .29 .29 0 0 1-.2 .3 .22 .22 0 0 1-.3 .1 .22 .22 0 0 1-.1-.3zM41.3 121.8l.7 .4M41.3 127l.7 .4M41.3 127l.8 .4M41.4 121.7l.7 .4M41.4 127l.7 .3M41.4 127l.7 .4M41.5 121.7l.7 .4"/>
<path d="M41.5 127l.7 .3M41.6 127l-.4 .2v.3M41.6 121.7l-.4 .3v.3M41.8 122.4h.1M41.8 122.4l-.6-.4 .7 .4M41.8 127.8h.1M41.8 127.6l.1 .1M41.8 127.7h.1M41.8 127.7l-.6-.4 .7 .5M41.9 122.5v.1M41.9 122.5h.1M41.9 122.4h.1"/>
<path d="M41.9 127.7v.1M41.9 127.7h.1M41.9 127.6h.1M41.9 122.4v.1M41.9 122.6v4.6M41.9 127.8v.6l-1 .6M41.9 122.6h.1M41.9 122.4l-.1 .1M41.9 122.5l-.1 .1M41.9 127.7l-.7-.4 .6 .4M41.9 127.7h-.1M41.9 127.8h.1"/>
<path d="M41.9 122.3h.1M41.9 127.5h.1M41.9 120.2l-1 .6M41.9 120.2v1.7M41.9 127.5v.2M41.9 127.6h-.1M41.9 127.6l-.7-.4 .7 .4M41.9 127.8v.1M41.9 122.6v.1M42 122.6h.1M42 122.2l-.1 .1M42 122.2h.1"/>
<path d="M42 127.8h.1M42 127.5h-.1M42 127.5h.1M42 127.8l-.1 .1M42 122.2l-.7-.4 .6 .5M42 127.5l-.8-.4 .7 .4M42 127.4l-.7-.4 .7 .5M42 122.3h.3l-.3 .3zM42 127.4v.1M42 127.4h.1M42 127.5h.3l-.3 .3zM42 122.2l-.7-.4 .8 .4"/>
<path d="M42.1 127.8h.1M42.1 122.2h.1M42.1 122.6h.1M42.1 127.4h-.1M42.1 127.4h.1M42.1 127.3v.1M42.1 122.1v.1M42.1 122.1h.1M42.1 127.3h.1M42.2 122.1h.1M42.2 122.5h.1M42.2 127.3h.1"/>
<path d="M42.2 127.8h.1M42.2 122.5l-.1 .1M42.2 122.1h-.1M42.2 127.3v.1M42.2 127.4h.1M42.2 127.7h.1M42.2 127.4l.1 .1M42.2 122.1l.1 .1M42.2 122.4h.1M42.2 127.6h.1M42.2 122.2h.1M42.3 122.3h.1"/>
<path d="M42.3 122.2h.1M42.3 127.5h.1M42.3 127.6h.1M42.3 122.2v.1M49.6 129.7h.1M49.9 129.2l-.1-.1a.32 .32 0 0 0-.3 .2 .32 .32 0 0 0 .1 .4M50 129.7h-.3M50 129.4l-.2 .2 .3 .2M50 129.4l.2 .1M50 129.4l-.2 .2 .1 .1M50 129.2l.1 .3-.1-.1M50 129.2l-.3 .3v.2"/>
<path d="M50 129.2a.32 .32 0 0 0-.4 .1 .32 .32 0 0 0 0 .4M50.2 130.1l.6 .4-.5-.3M50.3 129.9l.1 .2M50.4 130.1l.4 .3M50.4 130.1l-.1 .1M50.6 129.4l-.5 .2 .1 .5M50.6 129.4h-.1a.46 .46 0 0 0-.3 .7M50.6 129.4l.2 .2M50.7 129.6l-.3 .1M50.7 129.6l.1 .1M50.7 129.5l-.3 .2 .4 .2M50.7 129.5l.1 .1"/>
<path d="M50.7 129.5v.1M50.8 130.2l-.5-.4v.4M50.8 121.2v15.5l1.1 .6M50.8 121.2l1.1 .6M51.9 121.8v15.5M184 120.3l.4 .2M184 120.3l-2.8 1.4M184.4 120.5l-3.2 1.7M211.4 127.8l.3 .1M211.6 127.5l.1 .1M211.6 127.5v.2l-2.2 1.3M211.6 127.4v.1"/>
<path d="M211.6 127.4l.1 .2M211.7 127.9h.1M211.7 127.6h.1M211.7 127.6v.3M212.3 122.8h.1a.22 .22 0 0 1 .2 .3 .22 .22 0 0 1-.4 0zM212.4 123v.1M212.4 122.9l.1 .1M212.5 123l-.1 .1M212.5 123l-.1-.1v.2M212.6 126.8l.2 .2M212.6 126.8l-1 .6M212.7 127.3h.1"/>
<path d="M212.7 127.3l-1 .6M212.8 127h.1M212.8 127v.3M212.8 127l-1.1 .6M212.8 127.3l-1.1 .6M79.1 154.4v8.1l24.1 13.9M79.1 154.4l24.1 13.9M79.1 154.4l1.1-.6 23 13.2M81.3 156.9a.37 .37 0 0 1 .4 .2 .37 .37 0 0 1-.1 .5l-.3-.3zM81.4 157h.1a.21 .21 0 0 1 .2 .2 .21 .21 0 0 1-.2 .2zM81.6 157.3l.1 .1zM81.6 157.2l.1 .1"/>
<path d="M81.6 157.1l-.1-.1 .1 .4-.1-.1M81.6 157.2l-.2-.1 .1 .2M81.6 157.2l-.1 .1M82.1 154.8l22.1-12.8 1.1 .6-22.2 12.9zM102.4 140.9l19.4 11.2M102.4 140.9l1-.6 19.5 11.2M102.4 140.9v2.2M105.3 150.8l9.5 5.4M105.3 142.6v8.2M105.3 150.8l-15.1 8.7M108.7 159.8l-3.4-2-9 5.2M129.9 148.7l-25.7 14.8"/>
<path d="M129.9 148.7v15.5l-25.7 14.8M129.9 148.7l-1-.6-25.7 14.8M81.2 171.8l23.2 13.4M81.2 171.8v.2l23.2 13.4M82.6 179.8v.2M82.6 179.8l1.4 .8-.4 .3M82.6 179.8l17 9.7M88.2 167.8l-7 4M101.3 168.5h.1a.21 .21 0 0 1 .2 .2 .21 .21 0 0 1-.1 .2zM103.2 162.9v15.5l1 .6M103.2 162.9l1 .6M104.2 163.5v15.5"/>
<path d="M120.5 176.1l6.7 3.8M120.6 176l6.6 3.8M121.5 175.5l6.7 3.8M122.7 174.8l1.2 .7M123.2 168.1l5.4 3.1M123.2 174.5l1.2 .7M123.9 175.5l4.3 2.2M124.4 175.2l-.5 .3M124.4 175.2l4.3 2.2M125.2 178.3h.5M127.2 179.8h.2M127.2 179.9h.2"/>
<path d="M127.2 179.8v.1M127.4 179.8v.1M128.2 179.3l-.8 .5M128.2 177.7v1.6M128.6 171.2l-24.2 14M128.6 171.2v.3l-24.2 13.9M128.7 177.4l-.5 .3M128.7 177.4l-.4 .4v1.6l-.9 .5M82.1 180.3a1.07 1.07 0 0 1 1.2 1.4 .56 .56 0 0 1-.6 .2 .56 .56 0 0 1-.4-.4 1.08 1.08 0 0 1-.2-1.2zM82.2 180.2a.9 .9 0 0 1 1.4 .7M82.2 180.4a.94 .94 0 0 1 .9 .4 .94 .94 0 0 1-.1 1 1.02 1.02 0 0 1-.8-1.4zM82.3 180.3a1.02 1.02 0 0 0 .8 1.5"/>
<path d="M82.4 180.8a.34 .34 0 0 1 .4 .2 .34 .34 0 0 1-.1 .4l-.2-.2zM82.5 180.8a.35 .35 0 0 1 .4 .1 .35 .35 0 0 1-.1 .5M83.4 181.7l20.4 11.8M83.6 180.9l2.8 1.7 .2 .3 .2-.1M83.6 180.9l2.8 1.5M83.6 181v.6l-.5 .3M85 181.8l.1 .3h-.2l-.2-.4 .4 .4M85.2 190.3a.21 .21 0 0 0-.2 .2 .21 .21 0 0 0 .2 .2 .29 .29 0 0 0 .5 0 .29 .29 0 0 0-.1-.4l-.1 .2-.3-.2M85.2 189.4h.2l.1-.2a.17 .17 0 0 1 0 .3 .17 .17 0 0 1-.3-.1zM85.3 189.2h.1M85.3 190.2h.1M85.3 189.2v.1"/>
<path d="M85.3 189.3h.2zM85.3 189.3v.1M85.3 189.5v.1M85.3 189.9h.1M85.5 189.5l-.2 .1M85.5 189.6l-.2 .1M85.5 189.8l-.2 .1M85.5 190h-.2M85.5 190.1l-.2 .1M85.5 190.3l-.2 .1M85.6 189.5l-.1 .2-.3-.1h.3M85.6 189.6l-.2 .3-.2-.1h.3"/>
<path d="M85.6 189.8l-.2 .2h-.2l.3-.1M85.6 190l-.1 .2-.3-.1h.3M85.6 190.1l-.2 .3-.1-.2M86.4 182.4v.2M86.4 182.6l.1 .1M86.5 182.7h.2M86.7 182.7h.1M86.8 182.8h.1M86.8 182.2l.1 .1M86.8 182.8l.8 .4M86.8 182.7l.8 .5M86.8 182.2l.4 .3"/>
<path d="M86.8 182.2l-.4 .2M86.9 182.3l-.5 .3M86.9 182.3v.1M86.9 182.4l.1 .2M86.9 182.4l-.4 .3M87.2 182.5l-.5 .2M87.2 182.5l-.4 .2M87.6 183.3l.3 .2M87.6 183.2v.1M87.6 183.3l.1 .1M87.7 183.4h.2M87.9 183.4h.1"/>
<path d="M88 183.5h.1M88 182.9l.1 .1M88 183.5h-.1M88 182.9l.4 .3M88 182.9l-.4 .3M88 183.5l-.1 .1M88 183.5l11.1 6.4 4.3 2.2M88 183.4l11.1 6.5M88.1 183l-.5 .3M88.1 183v.1M88.1 183.1l.1 .1M88.1 183.1l-.4 .3"/>
<path d="M88.4 183.2l-.5 .2M88.4 183.2l-.4 .2M93.3 186.5v.3a.24 .24 0 0 1-.2-.1 .24 .24 0 0 1 0-.3l.2 .5M96.8 188.6v.1a.21 .21 0 0 0 .1 .3 .21 .21 0 0 0 .2-.1l-.1-.2M96.8 188.6l.3 .4M99.1 189.9l4.3 2.1M99.6 189.5l-.5 .4M99.6 189.5l4.3 2.3M101.7 199.8l-.1 .2a.36 .36 0 0 0 .4 .3 .36 .36 0 0 0 .3-.4l-.2-.1-.1 .2-.2-.2M101.8 198.8h.1M101.8 198.8v.2M101.8 199.8h.1"/>
<path d="M101.8 199.1h.3M101.8 199.9h.3M101.8 199.2v.1M101.8 199.7v.1M102 198.8a.17 .17 0 0 1 0 .3 .17 .17 0 0 1-.2-.1v-.1M102.1 199.9h.1M102.1 198.8l-.3 .2M102.1 199.2l-.3 .1M102.1 199.4h-.3M102.1 199.5l-.3 .1M102.1 199.7l-.3 .1M102.1 199l-.1 .2h-.3l.4-.1"/>
<path d="M102.1 199.2l-.1 .2-.3-.1h.4M102.1 199.3l-.1 .3-.3-.1h.4M102.1 199.5l-.1 .2h-.3l.4-.1M102.1 199.7l-.1 .2-.2-.1M103.4 192.1l.4-.2v1.6M103.4 192v.1M103.9 191.8l-.5 .2M103.9 191.8v1.6l.8-.5M103.9 192.3l.8 .5v.2l-.9 .5M104.4 185.2v.2M125.1 186.4h.4l.1-.1a.27 .27 0 0 1 .2 .3 .27 .27 0 0 1-.4 .1l-.3-.1zM125.3 185.3v.1l.2-.2 .1 .2-.3 .1v-.1"/>
<path d="M125.3 185.8h.2M125.3 185.2l.2 .1zM125.3 186.3h.2M125.3 186.2h.1M125.4 185.2h-.1M125.5 186.3h.1M125.5 185.5h-.2M125.5 185.7h-.2M125.5 186h-.2M125.5 186.2h-.2M125.6 185.4l-.1 .3h-.3l.4-.1M125.6 185.6l-.1 .2h-.3l.4-.1"/>
<path d="M125.6 185.8l-.1 .2h-.3l.4-.1M125.6 185.9l-.1 .3h-.3l.4-.1M125.6 186.1l-.1 .2h-.2v-.1"/>
<circle cx="107.6" cy="28.3" r=".18"/>
<circle cx="190.4" cy="93.6" r=".17"/>
<circle cx="191.2" cy="94.1" r=".17"/>
<circle cx="191.7" cy="93.8" r=".19"/>
<circle cx="65.4" cy="109" r=".18"/>
<circle cx="125.4" cy="178.3" r=".22"/>
<circle cx="102" cy="198.8" r=".08"/>
</g>
<g font-size="3.4">
<text x="8.3" y="9.6">ART. 828 - 5 - Mesa de Luz con cajon y faja inclinada</text>
<text x="9.5" y="20.9">3</text>
<text x="12.5" y="20.9">Armado del cajón</text>
<text x="170.4" y="26.7">4</text>
<text x="174.4" y="26.7">Clave el fondo de mueble, tal como lo indica el grafico, siguiendo el</text>
<text x="9.4" y="30.2">Coloque 2 tarugos 6x30 en el</text>
<text x="9.4" y="33.7">fondo de cajón M, 2 mas en cada</text>
<text x="167" y="30.8">orden correcto y la escuadras justa del mueble. Posteriormente distribuya</text>
<text x="177.6" y="34.3">los clavos a una distancia aproximada de 15 cm entre ellos,</text>
<text x="9.4" y="37.2">uno de los costados de cajón L a</text>
<text x="9.4" y="40.7">su vez encastrar las cajas mini fix.</text>
<text x="186.1" y="37.8">proporcionándole la rigidez necesaria al mueble.</text>
<text x="9.4" y="44.2">Agregar adhesivo en cada</text>
<text x="9.4" y="47.7">perforación donde lleve tarugo.</text>
<text x="9.4" y="54.7">Seguidamente coloque dos minifix</text>
<text x="9.4" y="58.2">en el frente de J.</text>
<text x="218.4" y="69">2</text>
<text x="237.2" y="81.4">1</text>
<text x="220.2" y="95.8">4</text>
<text x="260.7" y="94.9">2</text>
<text x="260.8" y="90.3">1</text>
<text x="265.3" y="94.9">vértice A-D</text>
<text x="265.4" y="90.3">vértice A-E</text>
<text x="260.8" y="99.6">3</text>
<text x="265.4" y="99.6">vértice B-E</text>
<text x="82.8" y="104.9">Una vez armada la estructura tipo &quot;U&quot;</text>
<text x="237.1" y="105.9">3</text>
<text x="260.7" y="104.2">4</text>
<text x="265.3" y="104.2">vértice B-D</text>
<text x="82.2" y="108.4">entre L-M-L, ingrese el frente de cajón</text>
<text x="85" y="111.9">J ajuste los pernos mini fix girando</text>
<text x="89.4" y="115.4">180 grados las cajas mini fix.</text>
<text x="87.2" y="122.4">Habiendo agregado el adhesivo</text>
<text x="100.4" y="125.9">anteriormente.</text>
<text x="83.7" y="129.4">Luego ajuste el fondo y los costados</text>
<text x="85" y="132.9">mediante los dos tornillos de 4 cm.</text>
<text x="19.4" y="159.9">Desde abajo introduzca el piso</text>
<text x="17.6" y="163.4">de cajón sobre el canal del frente</text>
<text x="25" y="166.9">de cajón J, y clave este</text>
<text x="172.5" y="168">Finalmente ingrese el cajón</text>
<text x="17.5" y="173.9">del cajón sobre los filos inferiores</text>
<text x="18" y="170.4">siguiendo una escuadra correcta</text>
<text x="171.9" y="171.5">haciendo coincidir las guías,</text>
<text x="21.6" y="177.4">de los costados y del fondo.</text>
<text x="173.7" y="175">como lo muestra la figura.</text>
<text x="237.1" y="178.7">Guía fija</text>
<text x="270.2" y="178.8">Guía Móvil</text>
<text x="17.7" y="184.4">metálicas como muestra la figura</text>
<text x="20.6" y="180.9">Finalmente atornille las guías</text>
<text x="21" y="187.9">mediante 4 tornillos de 2 cm.</text>
</g>
<g font-size="3.3">
<text x="121.9" y="29.8">L</text>
<text x="91" y="36.4">M</text>
<text x="76.7" y="55.2">L</text>
<text x="121.8" y="72.1">J</text>
<text x="208.7" y="83.2">A</text>
<text x="197" y="100">D</text>
<text x="29.8" y="107">M</text>
<text x="50" y="105.6">L</text>
<text x="216.9" y="106.9">E</text>
<text x="27.8" y="119.3">L</text>
<text x="204.5" y="116.7">B</text>
<text x="64.4" y="124.1">J</text>
<text x="93.1" y="154.3">M</text>
<text x="110.3" y="151.2">L</text>
<text x="86.7" y="164.7">L</text>
<text x="119.6" y="164.8">J</text>
</g>
<text font-size="2.8" x="277.2" y="201.5">Pagina 2</text>
<text font-size="1.3" x="80" y="76.3" transform="rotate(45 80 76.3)">COLA</text>
</svg>
